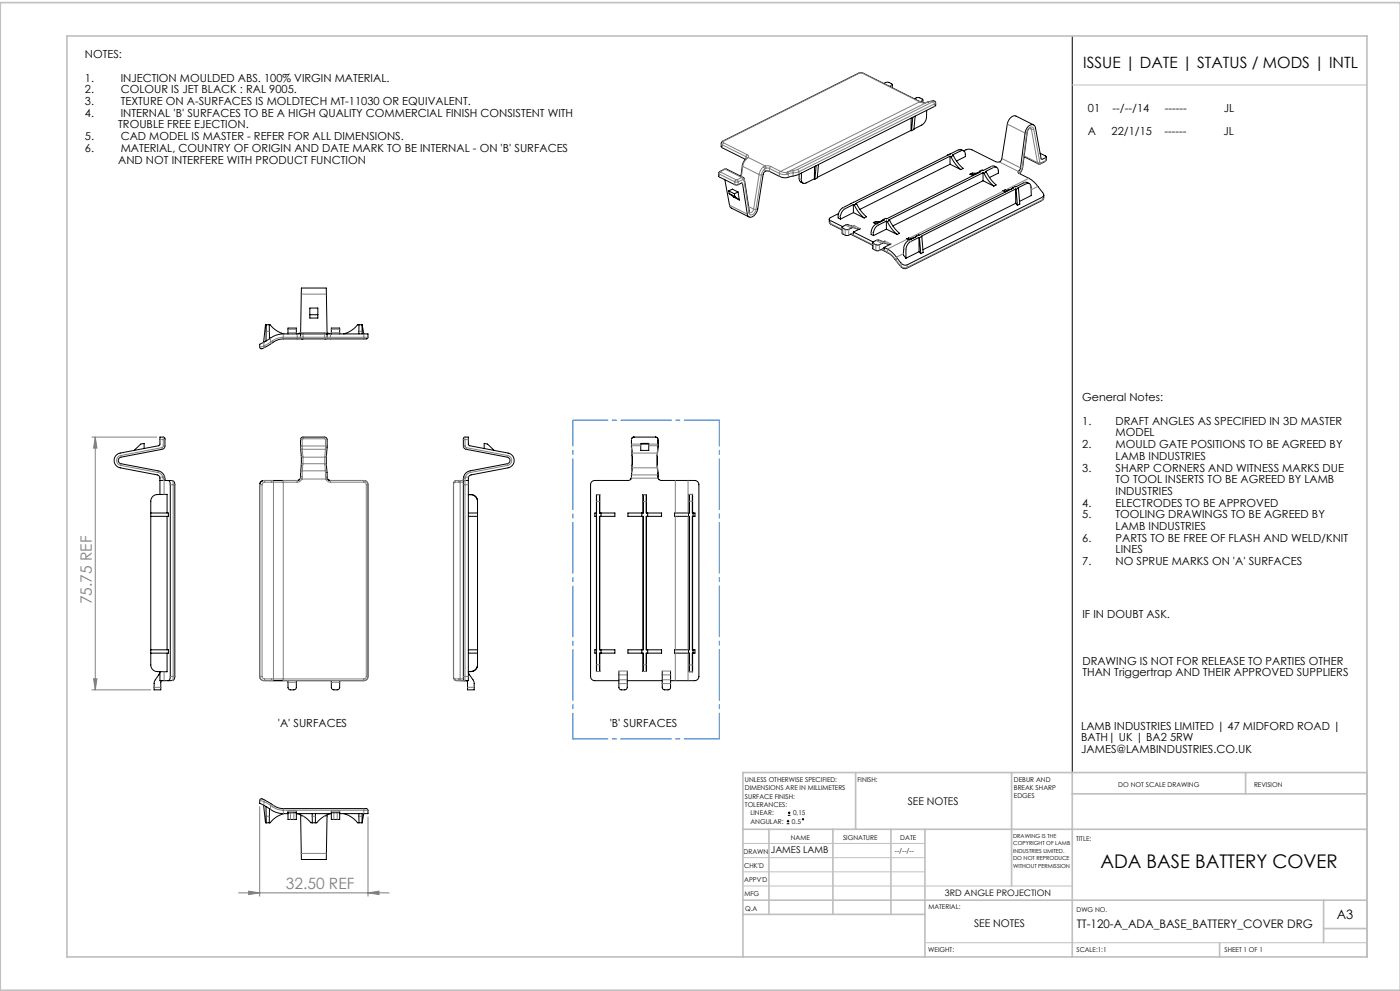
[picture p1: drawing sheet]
<svg xmlns="http://www.w3.org/2000/svg" width="420mm" height="297mm" viewBox="0 0 420 297" stroke-linecap="round" stroke-linejoin="round" font-family="sans-serif">
<g fill="none" stroke="#000" stroke-width=".3">
<path d="M321.7 10.8v220.7M236 246.9h.8M236 246.1h.8M236.4 244.4h.7M236.4 243.6h.7M236.4 245.7v.8M236.7 243.2v.8"/>
<circle cx="240.9" cy="245.5" r=".19"/>
</g>
<path d="M27.6 131h19.4M28.6 131v75.7M28.6 131l.5 3.3h-1zM27.6 206.7h17.6M28.1 203.4h1l-.5 3.3zM77.9 241.7v26.9M110.4 244.8v23.8M71.6 267.6h45.2M74.6 267.1l3.3 .5-3.3 .5zM110.4 267.6l3.3-.5v1z" fill="none" stroke="#808080" stroke-width=".3"/>
<path d="M321.7 25.5h88.4M222.9 257h54.6M222.9 252.8h54.6M222.9 265.5h98.8M222.9 261.3h54.6M277.5 282.5h132.6" fill="none" stroke="#c0c0c0" stroke-width=".3"/>
<g fill="none" stroke="#c0c0c0" stroke-width=".5">
<path d="M20.1 10.8h390v276h-390zM420 .8h-419.9v296h419.9M256.7 231.5v17M303.5 231.5v34M321.7 231.5v55.3M321.7 237.9h88.4M373.7 231.5v6.4M410.1 231.5h-187.2v55.3M222.9 248.5h187.2M230.7 248.5v25.5M249.9 248.5v25.5M267.3 248.5v25.5"/>
<path d="M277.5 248.5v38.3M222.9 274h54.6M222.9 269.8h187.2M397.1 269.8v12.7M397.1 278.3h13M365.9 282.5v4.3"/>
</g>
<path d="M171.9 125.9h43.9M171.9 221.5h43.9" fill="none" stroke="#0080ff" stroke-width=".3" stroke-dasharray="15.2 1.3 1.3 1.3" stroke-dashoffset="4.7"/>
<path d="M171.9 125.9v95.6M215.8 125.9v95.6" fill="none" stroke="#0080ff" stroke-width=".3" stroke-dasharray="15.2 1.3 1.3 1.3" stroke-dashoffset="7.5"/>
<g fill="#808080">
<path d="M110.4 267.6l3.3-.5v1zM74.6 267.1l3.3 .5-3.3 .5z"/>
<path d="M28.1 203.4h1l-.5 3.3zM28.6 131l.5 3.3h-1z"/>
</g>
<g fill="none" stroke="#000" stroke-width=".3">
<path d="M265.1 25l1.3-.4 1.2 .6v.3l-.7 .4M267.7 25.4v.9M273.3 39.1l-28.1 14M273.3 39.1l.2 .1M273.4 35.4l-.1 3.7M273.8 35.2l-.3 4M274.3 29.6l1.3-.4 1.2 .6v.3l-.7 .4M274.5 34.8l-.3 4-.7 .4M276.1 30.5l1.1 .3 .8-.1M276.1 30.5l-17.1-8.5-1.3-.1-41.2 20.7-.1 1.3 .2 .3 7 3.6M276.9 29.9v.9M278 33.1l-.1 2a3 3 0 0 1-1.4 2.4l-2.3 1.2"/>
<path d="M278.4 30.6h.1M278.4 30.6l-.4 .1M279.9 30.2l-.1 .1M279.9 30.2l.5 .1 .3 .4v.9l-.2 .2-40.8 20.4M279.9 30.3l-1.5 .3M309.2 38.4l-.6 .3-.4 .8-1.4 10.8-.9 1.7M310.1 37.4l-5.3-2.6a2.4 2.4 0 0 0-2.6 2.4l-1.6 10.3-.5 .9-1.3 .1-7.4-3.7h-1.2l-1.1 .4M215.6 51.9l.2 1.1 4.6 2.3 .8 .1 1.5-.5 1.5 9.3a1.14 1.14 0 0 0 .9 1 1.14 1.14 0 0 0 1.3-.7l.6-.9 .3-1 1.7-10.5 .7-.8 1.1 .1a7.9 7.9 0 0 0 5.1 1.9l3.8-1.1M215.6 51.9l.4-.5 1.8-.8 5.4 2.8 1.7 10.3M217.5 53.9l1.5 8.1 5.7 3M218.6 57.2l1.1-.5 1.7 .8M218.6 57.2l1.7 .9"/>
<path d="M218.6 57.2l.2 .8M218.8 58l1.3 1.1 1.7 .8M218.8 58l1.7 .9M220.3 58.1l.2 .8M220.5 58.9l1.3 1M221.4 57.5l.4 2.4M221.4 57.5l-1.1 .6M224.1 47.3l-.8 .9-.5 1-.5 3.6M239.7 52.2l.1 1.9 .3 .3 .8 .5M240.4 51.9v2a.92 .92 0 0 0 .4 .9 .92 .92 0 0 0 1 0l2.5-1.2M244.3 53.6l.2 .1M244.4 49.9l-.1 3.7"/>
<path d="M244.8 49.7l-.3 4M245.5 49.3l-.3 4-.7 .4M284.3 46.5h.1M284.4 46.5l-29.1 14.5M285 46.8l.3 .2M285 46.8l-28.3 14.2 .3 .1M285 46.8v2.4M285 49.2l-27 13.6M285 49.2l3.2 1.6M285.3 47a11.4 11.4 0 0 0 2.9 3.8M286 46.6a11.4 11.4 0 0 0 2.9 3.9l-.7 .3M286 46.6l-.3-.1 2.5-1.3a.96 .96 0 0 1 1 .1 .96 .96 0 0 1 .4 .9v.7l-2.7 1.4"/>
<path d="M286 46.6l-.7 .4M289.1 45.2l-1.3-.4-3.5 1.7M291 52.2l.9 .4M293.4 51.8l-1.7 .1-.7 .3M294 51.3a3.1 3.1 0 0 1-3 .9M294 51.3l.2 .2-28.2 14.1-.3-.2-.7 .4M294.9 51.8l.3 .1M294.9 51.8l-28.3 14.1 .3 .2M294.9 51.8v2.4M294.9 54.2l3.2 1.6M294.9 54.2l-27 13.5M295.2 51.9a11.4 11.4 0 0 0 2.9 3.9"/>
<path d="M295.9 51.6a11.4 11.4 0 0 0 2.9 3.8l-.7 .4M295.9 51.6l-.3-.2 2.5-1.2a.96 .96 0 0 1 1 0 .96 .96 0 0 1 .4 1v.7l-2.7 1.3M295.9 51.6l-.7 .3M299 50.1l-1.3-.3-2.7 1.3-.3-.1-.7 .3M300.9 57.2l.7 .4M302.5 57.1l-1.6 .1M303.2 56.7l-1.6 .1-.7 .4M303.8 56.3l-.4 .4M303.8 56.3h.2l-28.3 14.2-.8 .2M304.7 56.7l-28.3 14.1 .1 .1M304.7 56.7h.1M304.7 56.7v4.2"/>
<path d="M304.8 56.7l.4 4.8M305.5 56.4l-.1-.1 2.5-1.2a.96 .96 0 0 1 1 0 .96 .96 0 0 1 .4 1l.1 2.5-3.5 1.8M305.5 56.4l.4 4.8-.7 .3M305.5 56.4l-.7 .3M307.2 47l4.7 2.2 1.9-1 .1-1.2M308.8 55l-1.3-.4-3.7 1.7M311.4 55.9h.1M311.4 55.9l1.4 1.8a.88 .88 0 0 1 0 1.4l-40.8 20.3a1.92 1.92 0 0 1-2.1-1.1l-1-1.2M312 45.9l1.7 .9 .1 .3-1.2 .7-.2-.2-1.8-9.3a1.16 1.16 0 0 0-.9-1 1.16 1.16 0 0 0-1.3 .7l-.8 1.5-1.4 10.8-.5 .9a.39 .39 0 0 0-.3 .4 .39 .39 0 0 0 .3 .4 11.3 11.3 0 0 1 5.7 3.9M313.1 58.5v1l-.5 .6-40.6 20.3a1.47 1.47 0 0 1-1.8-.5l-1.7-2.2M248.8 65.7v1l.3 .4 3.5 1.8M251.6 64l-2.5 1.2a.45 .45 0 0 0-.3 .5 .45 .45 0 0 0 .3 .4l3.7 1.8"/>
<path d="M252.6 68.1v1.8l1 .6 .8 .1 1.4-.7 .2 .3v-.6M255.2 70.2l6.6 3.3M255.3 61l-2.4 1.2a3.2 3.2 0 0 0-1.5 3.1l.7 .4M255.3 61h.1M256 61.3l-2.5 1.3a3.1 3.1 0 0 0-1.4 3.1M256 61.3l.3 .2M256 61.3v2.4M256 69.6l6 2.9M256 63.7l-3.9 2M256 63.7l3.2 1.6M256.3 61.5a11.4 11.4 0 0 0 2.9 3.8M256.3 67.6l-.6 .2-1.6-.5-1.5 .8 1.3 .7 1.9-.6 1.6 .5 .7-.2-2.1 1.1"/>
<path d="M257 61.1a11.4 11.4 0 0 0 3 3.9l-.8 .3M257 61.1l-.7 .4M261.8 72.7v1.8l.9 .6 .9 .1 1.4-.7 .2 .3v-.7M262 66.7l.9 .4M264.4 74.8l2 1M264.4 66.3l-1.7 .1-.7 .3M265 65.8l.3 .1-2.5 1.3a3.2 3.2 0 0 0-1.5 3.1l.7 .3M265 65.8a3.1 3.1 0 0 1-3 .9M265.2 74.1a8.2 8.2 0 0 1 3.7 3M265.5 72.2l-.6 .2-1.6-.5-1.5 .8 1.3 .7 1.9-.6 1.6 .5 .7-.2-2.1 1M265.9 66.3l-2.5 1.2a3.1 3.1 0 0 0-1.4 3.1M265.9 66.3v2.4"/>
<path d="M265.9 66.3l.3 .1M265.9 68.7l3.2 1.6M265.9 68.7l-3.9 1.9M266.2 66.4a11.4 11.4 0 0 0 2.9 3.9M266.4 75.8l1 .7 1.1 1.2M266.9 66.1a11.4 11.4 0 0 0 3 3.8l-.8 .4M266.9 66.1l-.7 .3M268.5 77.7h.1M268.9 77.1h.1M271.9 71.7l.7 .3M273.5 71.6l-1.6 .1M274.3 71.2l-1.7 .1-.7 .4"/>
<path d="M274.9 70.7l.1 .1-2.5 1.3a2.97 2.97 0 0 0-1.4 2.4l-.1 1.9 .8 1M274.9 70.7l-.5 .5M275.7 71.2l-2.5 1.2a2.88 2.88 0 0 0-1.4 2.4v2.6M275.7 71.2v4.2M275.7 71.2h.1M275.7 75.4l.5 .6M275.7 75.4l-3.9 2M275.8 71.2l.4 4.8M276.5 70.9l.4 4.8-.7 .3M276.5 70.9l-.7 .3M304.7 60.9l.5 .6M304.7 60.9l-27.8 13.9"/>
<path d="M79.9 97.3l-.1 4.9M80.8 97.3l.1 4.2M90.2 99.7l-1.1 .4M90.2 99.7v.4M90.2 99.7l.2-13.4h7.5l.2 13.4M93 92.3h2.4v3h-2.4zM93 94.3h2.4M98.1 99.7v.4M98.1 99.7l1.1 .4M107.7 97.3v2.8M108.6 97.3l.1 2.8M81.2 101.3l-3.3 1.9v1l.4 .3h.3l2.8-1.5a5.6 5.6 0 0 1 3.6-1.4h5.7"/>
<path d="M81.2 101.3h.1M85.2 100.1a7.7 7.7 0 0 1-4.2-2.8h-1.3l-.6 5.3M86.4 100.1v-1.8h2.5v1.8M90.1 100.1h-.9a12.2 12.2 0 0 0-7.2 .7l-.8 .5M90.2 100.1v1.2l.5 .3M90.2 100.1h7.9M90.7 101.6h6.9M98.1 100.1v1.2l-.5 .3M98.2 100.1h11M99.4 100.1v-1.8h2.5v1.8M103.1 100.1a7.7 7.7 0 0 0 4.2-2.8h1.4l.4 2.8M109.2 100.1h1.2v1a.96 .96 0 0 1-1.3 .5h-11.5"/>
<path d="M43.2 134.4v-1.5l-1 .2-2 1.9M90.2 134.2v-2.6l.3-.5 .4-.1 6.8 .1 .4 .5v2.6M90.2 134.2h.1M90.2 134.2l.2 2.4M90.4 136.5v3M90.4 139.4l-.2 2.7a1.38 1.38 0 0 1-1 1.9M97.9 139.4l.2 2.7a1.38 1.38 0 0 0 1 1.9M97.9 136.5v3M98.1 134.2l-.2 2.4M98.1 134.2h.1M145.3 134.4v-1.5l1 .2 2 1.9M189.4 134.2l.1-2.6 .2-.4 .5-.2 6.7 .1 .5 .5v2.6"/>
<path d="M189.4 134.2h.1M189.4 134.2l.3 3.9-.3 4.9M189.4 133.1l.3 4.7-.3 5.2M192.2 132.9h2.4v2.1h-2.4zM192.2 133.1h2.4M197.4 133.1l-.2 4.7 .2 5.2M197.4 134.2l-.2 3.9 .2 4.9M197.4 134.2h.1M45.2 153.7h5.3v1h-5.3M48 144h1.2M48 144v-.7a1 1 0 0 0-.8-1l-11.1-2.1a2.25 2.25 0 0 1-1.9-2.2 2.25 2.25 0 0 1 1.9-2.2l11.6-2.2 .3-.4v-2.2h1.1l.3 .3 .1 2.6-.6 .7-12.6 2.4a1 1 0 0 0-.8 1 1 1 0 0 0 .8 1l11.2 2.1a2.57 2.57 0 0 1 2 2.9M48 144v4.2"/>
<path d="M49.2 144h.1M49.2 144h1.3M50.1 153.7v-5.5h-2.9a2 2 0 0 0-2 2v49.1a2 2 0 0 0 2 2h2.9v-5.6M50.1 154.7v40M50.5 144h1.1a1.01 1.01 0 0 1 .8 1.3v57.4a1.08 1.08 0 0 1-.8 1.3h-1.1M50.5 144l.4 .2 .2 1.1v57.4l-.2 1-.4 .3M77.9 145.3v57.6a1.43 1.43 0 0 0 1.9 1.1h1.4M79.2 144a1.25 1.25 0 0 0-1.3 1.3M81.2 144h-1.4a1.43 1.43 0 0 0-1.9 1.3M81.2 144h.1M81.2 144h3.8M85 144h-3.3"/>
<path d="M85 144h4.2M89.9 143.7l-.7 .3M98.4 143.7l.7 .3M99.1 144h10.1a1.25 1.25 0 0 1 1.2 1.2v57.5a1.25 1.25 0 0 1-1.2 1.3h-7.3v2.1l-.2 .4-.5 .2h-1.2l-.5-.3-.1-2.4h-10.5v2.1l-.2 .4-.5 .2h-1.2l-.5-.3-.1-2.4h-1.4M138.4 144h.6h-2.1a1.02 1.02 0 0 0-.9 1.3v57.4a1.1 1.1 0 0 0 .9 1.3h2.4M139 144.5v58.2a.96 .96 0 0 0 .5 1.3M140.5 144v60h-1M140.5 144l-1.2 .1-.3 .4M140.5 148.2a2.23 2.23 0 0 1 2.8 2.1M140.5 144v-.7a1 1 0 0 1 .8-1l11.1-2.1a2.25 2.25 0 0 0 1.9-2.2 2.25 2.25 0 0 0-1.9-2.2l-11.6-2.2-.3-.4v-2.2h-1.1l-.4 .3v2.6l.6 .7 12.6 2.4a1 1 0 0 1 .8 1 1 1 0 0 1-.8 1l-11.2 2.1a2.84 2.84 0 0 0-2 3.4M140.5 153.7h2.8M140.5 154.7h2.8"/>
<path d="M141.3 148.2a2 2 0 0 1 2 2M143.3 150.3v48.9a2.17 2.17 0 0 1-2.8 2l.3 .9 1.4 2.2 .1 2.4h-2l-.1-2.4-.3-.3h-.6M178.9 148.2v53M178.9 148.2v.1M178.9 148.2h1M178.9 148.3l.1 2M179 153.7h-.5v1h.5M179.9 148.3v5.4h.4M179.9 148.2v5.5M179.9 154.7v40M179.9 148.2v.1M180.3 153.7h4.2v1h-4.2"/>
<path d="M180.3 154.7h-.4v40h.4M180.3 153.7v1M189.4 143l-.3 .7M189.4 143a1 1 0 0 1-1 1h-10a1.25 1.25 0 0 0-1.2 1.2v57.5a1.25 1.25 0 0 0 1.2 1.3h7.3M192.5 153.7h-4.1v1h4.1M192.5 154.7h.5v40h-.5M192.5 153.7v1M192.9 148.2v5.5M192.9 154.7v40M192.9 148.2v.1M192.9 148.2h1M192.9 148.3l.1 5.4h-.5"/>
<path d="M193.9 148.2v5.5h.4M193.9 148.2v5.5M193.9 154.7v40M194.3 153.7h4.2v1h-4.2M194.3 154.7h-.4v40h.4M194.3 153.7v1M197.4 143a1 1 0 0 0 1 1h8M197.4 143l.3 .7M206.4 144h.1M206.4 144h1.4a1.43 1.43 0 0 1 1.9 1.3v57.6a1.43 1.43 0 0 1-1.9 1.1h-1.4M206.5 153.7h-4.1v1h4.1M206.5 154.7h.3v40h-.3"/>
<path d="M206.5 153.7v1M206.7 148.2l.1 5.5h-.3M206.7 148.2v5.5M206.7 154.7v40M207.8 148.2l-.1 5.5h.8v1h-.8v40h.8v1h-.8v5.6M207.8 148.2h-1.1M207.8 148.2v5.5M207.8 154.7v40M207.9 153.7v1M45.2 194.7h5.3v1h-5.3M140.5 194.7h2.8M140.5 195.7h2.8"/>
<path d="M143.3 199.3a2 2 0 0 1-2 2M179 199.2l-.1 2M179 194.7h-.5v1h.5M179.9 195.7v5.5M180.3 194.7h4.2v1h-4.2M180.3 195.7h-.4v5.5M180.3 194.7v1M192.5 195.7h.5l-.1 5.5M192.5 194.7h-4.1v1h4.1M192.5 194.7v1M192.9 195.7v5.5M193.9 195.7v5.5"/>
<path d="M194.3 194.7h4.2v1h-4.2M194.3 195.7h-.4v5.5M194.3 194.7v1M206.5 195.7h.3l-.1 5.6M206.5 194.7h-4.1v1h4.1M206.5 194.7v1M206.7 195.7v5.6M207.8 195.7v5.6M207.9 194.7v1M48.7 204l-.5 .4v2.3h-2l.1-2.4 1.4-2.2 .3-.8v2.7h1.2M49.2 204h.1M49.2 204h1.3"/>
<path d="M81.2 204h.1M81.2 204h3.8M81.7 204h3.3M138.4 204h1.1M139.3 204h.1M178.9 201.2h1M178.9 201.2h.1M179.9 201.2h.1M185.7 201.1v5l.2 .4 .5 .2h1.2l.5-.4 .1-5.2M188.2 204h10.5M192.9 201.2h1M192.9 201.2h.1"/>
<path d="M198.7 201.1v5l.2 .4 .5 .2h1.2l.5-.4 .1-5.2M201.2 204h5.2M206.4 204h.1M206.7 201.3h1.1M207.7 201.3h.1M79.1 241.3l.6 5.3h1.3a7.7 7.7 0 0 1 4.2-2.8M79.8 241.7l.1 4.9M80.9 242.4l-.1 4.2M81.2 242.6l-3.3-1.9v-1l.4-.3h.3l2.8 1.6a5.6 5.6 0 0 0 3.6 1.3h24.1a.96 .96 0 0 1 1.3 .5v1h-1.2M81.2 242.6h.1M81.2 242.6a7.3 7.3 0 0 0 5.2 1.2M86.4 243.6v2h2.5v-2"/>
<path d="M86.4 243.6h2.5M86.4 243.1v.5M88.9 243.1v.5M88.9 243.8h10.5M89.1 243.8a7.7 7.7 0 0 1 4.2 2.8h1.7a7.7 7.7 0 0 1 4.2-2.8M90.2 244.2l.2 13.4h7.5l.2-13.4M93.7 243.8v2.8M94.7 243.8l-.1 2.8M99.4 243.6v2h2.5v-2M99.4 243.6h2.5M99.4 243.1v.5M101.9 243.1v.5"/>
<path d="M101.9 243.8h7.3M103.1 243.8a7.7 7.7 0 0 1 4.2 2.8h1.4l.4-2.8M107.7 243.8v2.8M108.7 243.8l-.1 2.8"/>
</g>
<g fill="none" stroke="#808080" stroke-width=".3">
<path d="M257.5 22h.2M257.7 22h1.1M257.7 22l-40.6 20.3M258.8 22l17.1 8.5M259 22h-.2M267.5 25.6v.6M275.9 30.5l.9 .3 1.1-.1M275.9 30.5l-41.7 20.9M276.1 30.5h-.2M276.6 30.2v.5M277.9 30.7l-41.6 20.9M279.8 30.5l.2-.2-2.1 .4"/>
<path d="M279.8 30.5l.5 .6M279.8 30.5l-40.6 20.3M280.3 31.1v.8M280.3 31.1l-40.6 20.4M280.7 30.8l-.4 .3M302.2 37.2l5.3 2.7M308 39.7l-1.3 10.5M308.2 39.6l-.2 .1M308.8 38.5l.6 .3M309.2 38.4l.2 .4M309.4 38.8l1.8 9.9M310.1 38.7a.86 .86 0 0 0-.8-.7 .86 .86 0 0 0-.9 .7l-.4 1"/>
<path d="M310.1 38.7l-.7 .1M310.1 38.7l1.8 9.9M215.6 51.9l.2 .3M215.8 52.2l4.6 2.3M215.8 52.2l.1 .9M216 51.4h.2M216.2 51.6l-.4 .6M216.2 51.4v.2M216.2 51.6l4.6 2.3M216.4 43l.3 .4M216.7 43.4l7.1 3.6M216.7 43.4v.9"/>
<path d="M216.9 42.3h.2M217.1 42.3l-.2 .3 .2 .2M217.1 42.8l-.4 .6M217.1 42.8l7.1 3.6M217.3 50.7h.3M217.6 50.7l-1.4 .7M217.6 50.7l4.9 2.5M218 50.7h-.4M220.4 54.5h1.1M220.4 54.5v.8M220.8 53.9h.3M220.8 53.9l-.4 .6"/>
<path d="M221.1 53.9l.4 .6M221.5 54.5v.8M222.4 54.9l.4 .1M222.5 53.2l.3 .6M222.5 53.2l-1.4 .7M222.7 49.7l.1 .2M222.8 49.9l-.4 3M222.8 49.9l4.9 2.4M222.8 53.8l.4 .2M222.8 53.8l-1.3 .7M222.9 53.2h-.4M223.2 54l1.5 9.8"/>
<path d="M223.3 53.7l-.1 .3M223.8 47v.5l.3 .1M223.8 47l.3 .3 .4-.1M224.1 47.6l-.9 1.2-.4 1.1M224.2 46.4l.4 .4-.1 .4M224.2 46.4l-.4 .6M224.5 47.2l-.4 .4M224.5 47.2l5.1 2.5M227.7 52.3l.7 .1M227.7 52.3l-1.6 10.4M228.4 52.4l-1.6 10.4M229 50l-.7 .9-.6 1.4"/>
<path d="M229 50l.4 .6M229.4 50.6l-.6 .8-.4 1M229.4 50.6v.8M229.6 49.7l1.6 .2M229.6 49.7l-.6 .3M229.6 49.7l.2 .7M229.8 50.4l-.4 .2M229.8 50.4l1.1 .1M230.9 50.5l2.9 1.5M230.9 50.5l-.1 .9M231.2 49.9l-.3 .6M231.2 49.9l3 1.5"/>
<path d="M233.8 52a2.85 2.85 0 0 0 2.3 .2M233.8 52v.9M234.2 51.4l.9 .3 1.2-.1M234.2 51.4l-.4 .6M236.3 51.6l-.2 .6M236.5 52.1l-.4 .1M236.5 52.1v1M236.7 51.4l-.2 .7M236.7 51.4l-.4 .2M237.9 51.8l-1.4 .3M237.9 51.8v.9M238.1 51.1l-.2 .7"/>
<path d="M238.1 51.1l-1.4 .3M239.2 50.8l-1.1 .3M239.2 50.8l.5 .7M239.7 51.5l-1.8 .3M239.7 51.5v.7M239.7 53.5l.7 .4M287.5 44.9l.7 .3M297.4 49.9l.7 .3M299.8 48.5l5.7 2.9M300.6 47.5l5.6 2.8M301.1 57.2l-28.2 14.1M305.7 51.2v.8"/>
<path d="M306.7 50.2l-.4 1-.5 .8M306.8 50.1l-.1 .1M307.2 54.7l.7 .4M307.3 46.7l3.9 2M308.7 53.4l-6.9 3.4M311.2 48.7l.3 .4M311.4 55.9l-2.1 1M311.9 48.6l.4 .2M311.9 48.6l-.7 .1M312.3 48.8l-.1 .3M312.3 47.6l.4 .1M312.7 59.8l-.1 .3"/>
<path d="M312.7 59.8l-40.6 20.3M312.8 59.1l-.1 .7M313.1 59.3l-.4 .5M313.6 47.3l.1 .8M313.7 48.1l-.2 .3M313.7 48.1l-1.4 .7M313.9 47.9l-.2 .2M218.9 61.5l5.3 2.7M224.6 61.9l1.5 .8M224.8 63.5l-.1 .3M226.1 62.7l.7 .1M226.1 62.7l-.5 .9-.7 .1"/>
<path d="M226.8 62.8a1.52 1.52 0 0 1-1.8 1.5l-.3-.5M248.8 66.5l.4 .5M249.1 66.1l.1 .9M249.2 67l.1 .2M249.2 67l3.4 1.7M251.5 64.6l.6 .4M252.9 68.4v1.7M252.9 62.2l.6 .4M253.6 68.7v1.8M253.6 67.5l1.8 .8M254.5 67.4l1.7 .9M254.6 68.7v1.8"/>
<path d="M255.4 70.1l6.4 3.2M255.5 67.7l1.8 .9M255.6 70l.4 .2M256.3 67.6l1.8 .9M261.4 69.6l.6 .3M262 73v1.7M262.7 73.3v1.8M262.8 67.2l.6 .3M262.8 72.1l1.8 .8M263.6 72l1.8 .9M263.8 73.3v1.8M264.6 74.7l1.6 .8"/>
<path d="M264.7 72.3l1.8 .9M264.8 74.6l.4 .2M265.5 72.2l1.8 .9M266.2 75.5l1.1 .7 1.2 1.4M266.2 75.5l.2 .3M268.5 77.6l.4 .5M268.5 77.6v.1M268.9 78.1l1.4 1.7M268.9 78.1v.2M270.3 78.9v.9M270.3 79.8l.9 .4 .9-.1M270.3 79.8v.2"/>
<path d="M271.1 76l-2.2 1.1v1M271.1 74.5l.7 .3M272.1 71.7l-5.9 2.9v.9M272.1 79.4v.7M272.5 72.1l.7 .3M79.8 99.3h1M86.4 99.7h2.5M86.4 98.7h2.5M90.2 99.7h7.9M90.4 88.2h7.5M99.4 99.7h2.5M99.4 98.7h2.5"/>
<path d="M107.7 99.3h.9M272.1 80.1l-.1 .3M79.2 102.6v1.1M79.2 103.7l-1.3 .3M79.2 103.7l.2 .4M81.2 102.5l-2 1.2M81.2 102.5l.2 .5M81.2 101.3v1.2M81.7 102.1l-.5 .4M81.7 102.1l.3 .4M85 101.1a5.5 5.5 0 0 0-3.3 1M85 101.1v.5"/>
<path d="M85 100.1v1M85 101.1h4.2M89.2 101.1v.5M89.2 100.1v1M90.1 101.1l.5 .5M90.1 101.1h-.9M90.2 101.1h.7M90.2 101l-.1 .1M90.9 101.1v.5M90.9 101.1h6.5M90.9 100.1v1M97.4 100.1v1"/>
<path d="M97.4 101.1v.5M97.7 101.6h.1M98.1 101l.1 .1M98.1 101.1h-.7M98.2 101.1l-.5 .5M98.2 101.1h.9M99.1 100.1v1M99.1 101.1v.5M99.1 101.1h10M109.1 101.1h1.3M109.1 101.1v.5M109.2 100.1l-.1 1"/>
<path d="M36.2 136.5a1.5 1.5 0 0 0-1.2 1.5 1.5 1.5 0 0 0 1.2 1.5M36.2 136.5l.1 .5M36.2 139.5l11.1 2.1M36.3 139l-.1 .5M48 131.7h1M48.6 134.2l.1 .5M48.6 134.2l-12.4 2.3M49 131.7h.5M49 133.7h.5M49 133.7l-.4 .5M49 131.7v2M49 131v.7"/>
<path d="M90.2 133.7h.5M90.2 131.7h.5M90.2 134.2l.5 .5M90.4 136.6l.5 .4M90.7 133.7v1M90.7 133.7h6.9M90.7 131.7v2M90.7 134.7h6.9M90.7 134.7l.2 2.3M90.9 139l-.5 .4M90.9 137v2M90.9 137h6.5"/>
<path d="M90.9 139l-.2 2.1M90.9 139h6.5M90.9 131.5l-.2 .2M90.9 131v.5M90.9 131.5h6.5M97.4 131.5l.2 .2M97.4 131v.5M97.4 139l.5 .4M97.4 137v2M97.4 139l.2 2.1M97.6 134.7l-.2 2.3M97.6 133.7v1"/>
<path d="M97.6 133.7h.5M97.6 131.7h.5M97.6 131.7v2M97.9 136.6l-.5 .4M98.1 134.2l-.5 .5M139 133.7h.5M139 131.7h.5M139.5 131v.7M139.5 133.7l.4 .5M139.5 131.7v2M139.5 131.7h1M139.9 134.2l-.1 .5"/>
<path d="M139.9 134.2l12.4 2.3M152.2 139l.1 .5M152.3 136.5a1.5 1.5 0 0 1 1.2 1.5 1.5 1.5 0 0 1-1.2 1.5M152.3 136.5l-.1 .5M152.3 139.5l-11.2 2.1M189.4 131.7h.1M189.4 134.2l.3 2.3M189.4 133.1h2.8M189.5 133.6h2.7M189.7 139.5l-.2 2.1M189.7 135.8h7.5M194.6 133.6h2.8"/>
<path d="M194.6 133.1h2.8M197.2 139.5l.2 2.1M197.4 131.7h.1M197.4 134.2l-.2 2.3M47.3 141.6l1 .5 .6 .9M47.5 141.1l-.2 .5M47.9 143h1M48.9 143l.1 .4M49 143.4v.6M49 143.4l.5 .2M49.2 144v4.2M49.4 142.9l-.5 .1"/>
<path d="M51.1 145.3h.9M51.6 144l.4 1.3M52 145.3h.4M52 145.3v57.4M77.9 145.3h.1M77.9 145.3h.7M77.9 145.3v57.4M78.6 145.3v57.4M79.2 144h.1M79.2 144l.2 .5M79.2 144h2M79.4 144.5l-.5 .2-.3 .6"/>
<path d="M79.4 144.5h2M81.2 144l.2 .5M81.2 144l.7 .1 .1 .4M81.2 144h.1M82 144.5h-.6M82 144.5v59M85 144.5h-3M85 144v.5M85 144.5h4.2M85 144h.1M85 144.5v59M85 144h4.2"/>
<path d="M89.2 144v.5M89.2 144h.1M90.1 143.4l.5 .2M90.6 143.6l-.6 .7-.8 .2M90.6 143.6h7.1M90.7 142.9l-.1 .7M90.7 142.9l-.5 .1M90.7 141.1v1.8M90.7 141.1l-.5 .5M90.7 141.1h6.9M97.6 141.1v1.8M97.6 141.1l.5 .5"/>
<path d="M97.6 142.9l.1 .7M97.6 142.9l.5 .1M97.7 143.6l.6 .7 .8 .2M98.2 143.4l-.5 .2M99.1 144h.1M99.1 144v.5M99.1 144.5h10M99.1 144h10M109.1 144.5l.6 .2 .2 .6M109.1 144a1.25 1.25 0 0 1 1.3 1.3M109.1 144v.5M109.2 144h-.1"/>
<path d="M109.9 145.3h.5M109.9 145.3v57.4M110.4 145.3v57.4M110.4 145.2v.1M136 145.3h.1M136.1 145.3v57.4M136.4 144.5l-.3 .8M136.4 144.5h1.2M138 144h.4l-.4 .5M138 144l-.4 .5M138 144h-1.2l-.4 .5M138 144.5h-.4"/>
<path d="M138 144.5v59M139 145.3h.5M139 144.5h-1M139 144h-1M139.1 142.9l.5 .1M139.5 145.3v57.4M139.5 143.4v1.9M139.5 143.4l-.5 .2M139.6 143l-.1 .4M140.5 145.2l-1 .1M140.6 143h-1M141 141.1l.1 .5"/>
<path d="M141.1 141.6l-.9 .5-.6 .9M178.9 148.3h1M179 150.3h.9M189.4 143.3h8M189.4 143h.1M189.5 142.3h7.9M189.7 140.2h7.5M192.9 148.3h1M193 150.3h.9M197.4 143h.1M202.6 144v9.7M202.6 154.7v40"/>
<path d="M206.4 144v9.7M206.4 154.7v40M206.8 148.2h.9M206.8 150.2h.9M179 199.2h.9M193 199.2h.9M202.6 195.7v8.3M206.4 195.7v8.3M206.8 199.3h.9M46.2 206h2M49.2 201.3v2.7M52 202.7h-.9"/>
<path d="M52 202.7l-.4 1.3M52 202.7h.4M77.9 202.7v.2a1.25 1.25 0 0 0 1.3 1.1M77.9 202.7h.7M77.9 202.7h.1M78.6 202.7l.3 .6 .5 .2M79.2 204h.1M79.4 203.5l-.2 .5M81.2 204h-2M81.2 204h.1M81.4 203.5h-2M81.4 203.5l-.2 .5"/>
<path d="M81.4 203.5h.6M82 203.5l-.1 .4-.7 .1M82 203.5h3M85 203.5v.5M85 203.5h24.1M85 204h.1M85 204h24.1M86.4 204.5h2.5M99.4 204.5h2.5M109.1 203.5v.5M109.1 204h.1M109.9 202.7l-.2 .6-.6 .2"/>
<path d="M109.9 202.7h.5M110.4 202.7a1.25 1.25 0 0 1-1.3 1.3M110.4 202.7h.1M136 202.7h.1M136.1 202.7l.3 .8M136.4 203.5l.4 .5h1.2M137.6 203.5l.4 .5M137.6 203.5h-1.2M137.6 203.5h.4M138 204h1.3M138 203.5l.4 .5h-.4M138 203.5h1"/>
<path d="M139 202.7h.5M139.5 202.7v1.3M139.5 202.7h1M140.3 206h2M178.9 201.2h1M185.7 204.9h2.5M185.7 203.7h2.5M185.7 202.3h2.5M185.7 201.1h2.5M192.9 201.2h1M198.7 204.9h2.5M198.7 203.7h2.5"/>
<path d="M198.7 202.3h2.5M198.7 201.1h2.5M206.8 201.3h.9M77.9 239.9l1.3 .3M79.4 239.8l-.2 .4M79.2 240.2l2 1.2M79.2 240.2v1.1M79.8 244.6h1M81.2 241.4l.5 .4M81.2 241.4v1.2M81.4 241l-.2 .4M81.7 241.8a5.5 5.5 0 0 0 3.3 1"/>
<path d="M82 241.4l-.3 .4M85 242.3v.5M85 242.8v1M85 242.8h24.1M86.4 243.1h2.5M87.2 243.6v2M88.2 243.6v2M90.2 244.7h.9M90.4 255.8h7.5M93.7 244.6h.9M97.2 244.7h.9M99.4 243.1h2.5"/>
<path d="M100.2 243.6v2M101.2 243.6v2M107.7 244.6h.9M109.1 242.8h1.3M109.1 242.3v.5M109.1 242.8l.1 1"/>
</g>
<text font-size="5.6" x="330.1" y="260.2">ADA BASE BATTERY COVER</text>
<text font-size="4.7" x="325" y="20.5">ISSUE | DATE | STATUS / MODS | INTL</text>
<g font-size="4.7" fill="#808080">
<text x="27.6" y="181.1" transform="rotate(-90 27.6 181.1)">75.75 REF</text>
<text x="85.8" y="266.6">32.50 REF</text>
</g>
<text font-size="3.9" x="401" y="275.4">A3</text>
<text font-size="3.5" x="323.1" y="278.1">TT-120-A_ADA_BASE_BATTERY_COVER DRG</text>
<g font-size="3.3">
<text x="25.5" y="17.5">NOTES:</text>
<text x="25.5" y="24.5">1.</text>
<text x="25.5" y="28">2.</text>
<text x="36.2" y="24.5">INJECTION MOULDED ABS. 100% VIRGIN MATERIAL.</text>
<text x="36.2" y="28">COLOUR IS JET BLACK : RAL 9005.</text>
<text x="25.5" y="31.5">3.</text>
<text x="25.5" y="35">4.</text>
<text x="36.2" y="31.5">TEXTURE ON A-SURFACES IS MOLDTECH MT-11030 OR EQUIVALENT.</text>
<text x="36.2" y="35">INTERNAL 'B' SURFACES TO BE A HIGH QUALITY COMMERCIAL FINISH CONSISTENT WITH</text>
<text x="326.4" y="33.5">01</text>
<text x="333.8" y="33.5">--/--/14</text>
<text x="349.4" y="33.5">------</text>
<text x="367.2" y="33.5">JL</text>
<text x="35.5" y="38.5">TROUBLE FREE EJECTION.</text>
<text x="326.4" y="40.5">A</text>
<text x="333.5" y="40.5">22/1/15</text>
<text x="349.3" y="40.5">------</text>
<text x="367" y="40.5">JL</text>
<text x="25.5" y="42">5.</text>
<text x="25.5" y="45.5">6.</text>
<text x="36.2" y="42">CAD MODEL IS MASTER - REFER FOR ALL DIMENSIONS.</text>
<text x="36.2" y="45.5">MATERIAL, COUNTRY OF ORIGIN AND DATE MARK TO BE INTERNAL - ON 'B' SURFACES</text>
<text x="35.5" y="49">AND NOT INTERFERE WITH PRODUCT FUNCTION</text>
<text x="324.7" y="120.3">General Notes:</text>
<text x="324.7" y="127.3">1.</text>
<text x="334.7" y="127.3">DRAFT ANGLES AS SPECIFIED IN 3D MASTER</text>
<text x="334.7" y="130.8">MODEL</text>
<text x="324.7" y="134.3">2.</text>
<text x="334.7" y="134.3">MOULD GATE POSITIONS TO BE AGREED BY</text>
<text x="334.7" y="137.8">LAMB INDUSTRIES</text>
<text x="324.7" y="141.3">3.</text>
<text x="334.7" y="141.3">SHARP CORNERS AND WITNESS MARKS DUE</text>
<text x="334.7" y="144.8">TO TOOL INSERTS TO BE AGREED BY LAMB</text>
<text x="334.7" y="148.3">INDUSTRIES</text>
<text x="324.7" y="151.8">4.</text>
<text x="324.7" y="155.3">5.</text>
<text x="334.7" y="151.8">ELECTRODES TO BE APPROVED</text>
<text x="334.7" y="155.3">TOOLING DRAWINGS TO BE AGREED BY</text>
<text x="334.7" y="158.8">LAMB INDUSTRIES</text>
<text x="324.7" y="162.3">6.</text>
<text x="334.7" y="162.3">PARTS TO BE FREE OF FLASH AND WELD/KNIT</text>
<text x="334.7" y="165.8">LINES</text>
<text x="324.7" y="169.3">7.</text>
<text x="334.7" y="169.3">NO SPRUE MARKS ON 'A' SURFACES</text>
<text x="324.7" y="185.1">IF IN DOUBT ASK.</text>
<text x="324.7" y="199.2">DRAWING IS NOT FOR RELEASE TO PARTIES OTHER</text>
<text x="324.7" y="202.7">THAN Triggertrap AND THEIR APPROVED SUPPLIERS</text>
<text x="83.3" y="218">'A' SURFACES</text>
<text x="182.9" y="218">'B' SURFACES</text>
<text x="324.4" y="218.7">LAMB INDUSTRIES LIMITED | 47 MIDFORD ROAD |</text>
<text x="324.4" y="222.2">BATH| UK | BA2 5RW</text>
<text x="324.4" y="225.7">JAMES@LAMBINDUSTRIES.CO.UK</text>
</g>
<g font-size="3.2">
<text x="272.3" y="241.2">SEE NOTES</text>
<text x="292.2" y="277.7">SEE NOTES</text>
</g>
<text font-size="2.8" x="231.2" y="255.6">JAMES LAMB</text>
<text font-size="2.7" x="283.5" y="268.5">3RD ANGLE PROJECTION</text>
<g font-size="2">
<text x="223.5" y="234.4">UNLESS OTHERWISE SPECIFIED:</text>
<text x="223.5" y="236.9">DIMENSIONS ARE IN MILLIMETERS</text>
<text x="223.5" y="239.4">SURFACE FINISH:</text>
<text x="257.2" y="234.4">FINISH:</text>
<text x="304.2" y="234.3">DEBUR AND</text>
<text x="304.2" y="236.8">BREAK SHARP</text>
<text x="304.2" y="239.3">EDGES</text>
<text x="335.5" y="235.8">DO NOT SCALE DRAWING</text>
<text x="376.2" y="236">REVISION</text>
<text x="223.5" y="241.9">TOLERANCES:</text>
<text x="225.1" y="244.4">LINEAR:</text>
<text x="237.9" y="244.4">0,15</text>
<text x="225.1" y="246.9">ANGULAR:</text>
<text x="237.2" y="251.8">NAME</text>
<text x="237.6" y="246.9">0.5</text>
<text x="252.9" y="251.7">SIGNATURE</text>
<text x="270.1" y="251.7">DATE</text>
<text x="223.1" y="255.9">DRAWN</text>
<text x="268.4" y="255.6">--/--/--</text>
<text x="322.8" y="252">TITLE:</text>
<text x="223.3" y="260.1">CHK'D</text>
<text x="223.3" y="264.2">APPV'D</text>
<text x="223.3" y="268.6">MFG</text>
<text x="223.5" y="272.9">Q.A</text>
<text x="278.5" y="272.3">MATERIAL:</text>
<text x="323" y="273.4">DWG NO.</text>
<text x="278.5" y="285.3">WEIGHT:</text>
<text x="323" y="285.4">SCALE:1:1</text>
<text x="367.4" y="285.4">SHEET 1 OF 1</text>
</g>
<g font-size="1.7">
<text x="303.9" y="251.1">DRAWING IS THE</text>
<text x="303.9" y="253.4">COPYRIGHT OF LAMB</text>
<text x="303.9" y="255.6">INDUSTRIES LIMITED.</text>
<text x="303.9" y="257.9">DO NOT REPRODUCE</text>
<text x="303.9" y="260.1">WITHOUT PERMISSION</text>
</g>
</svg>
